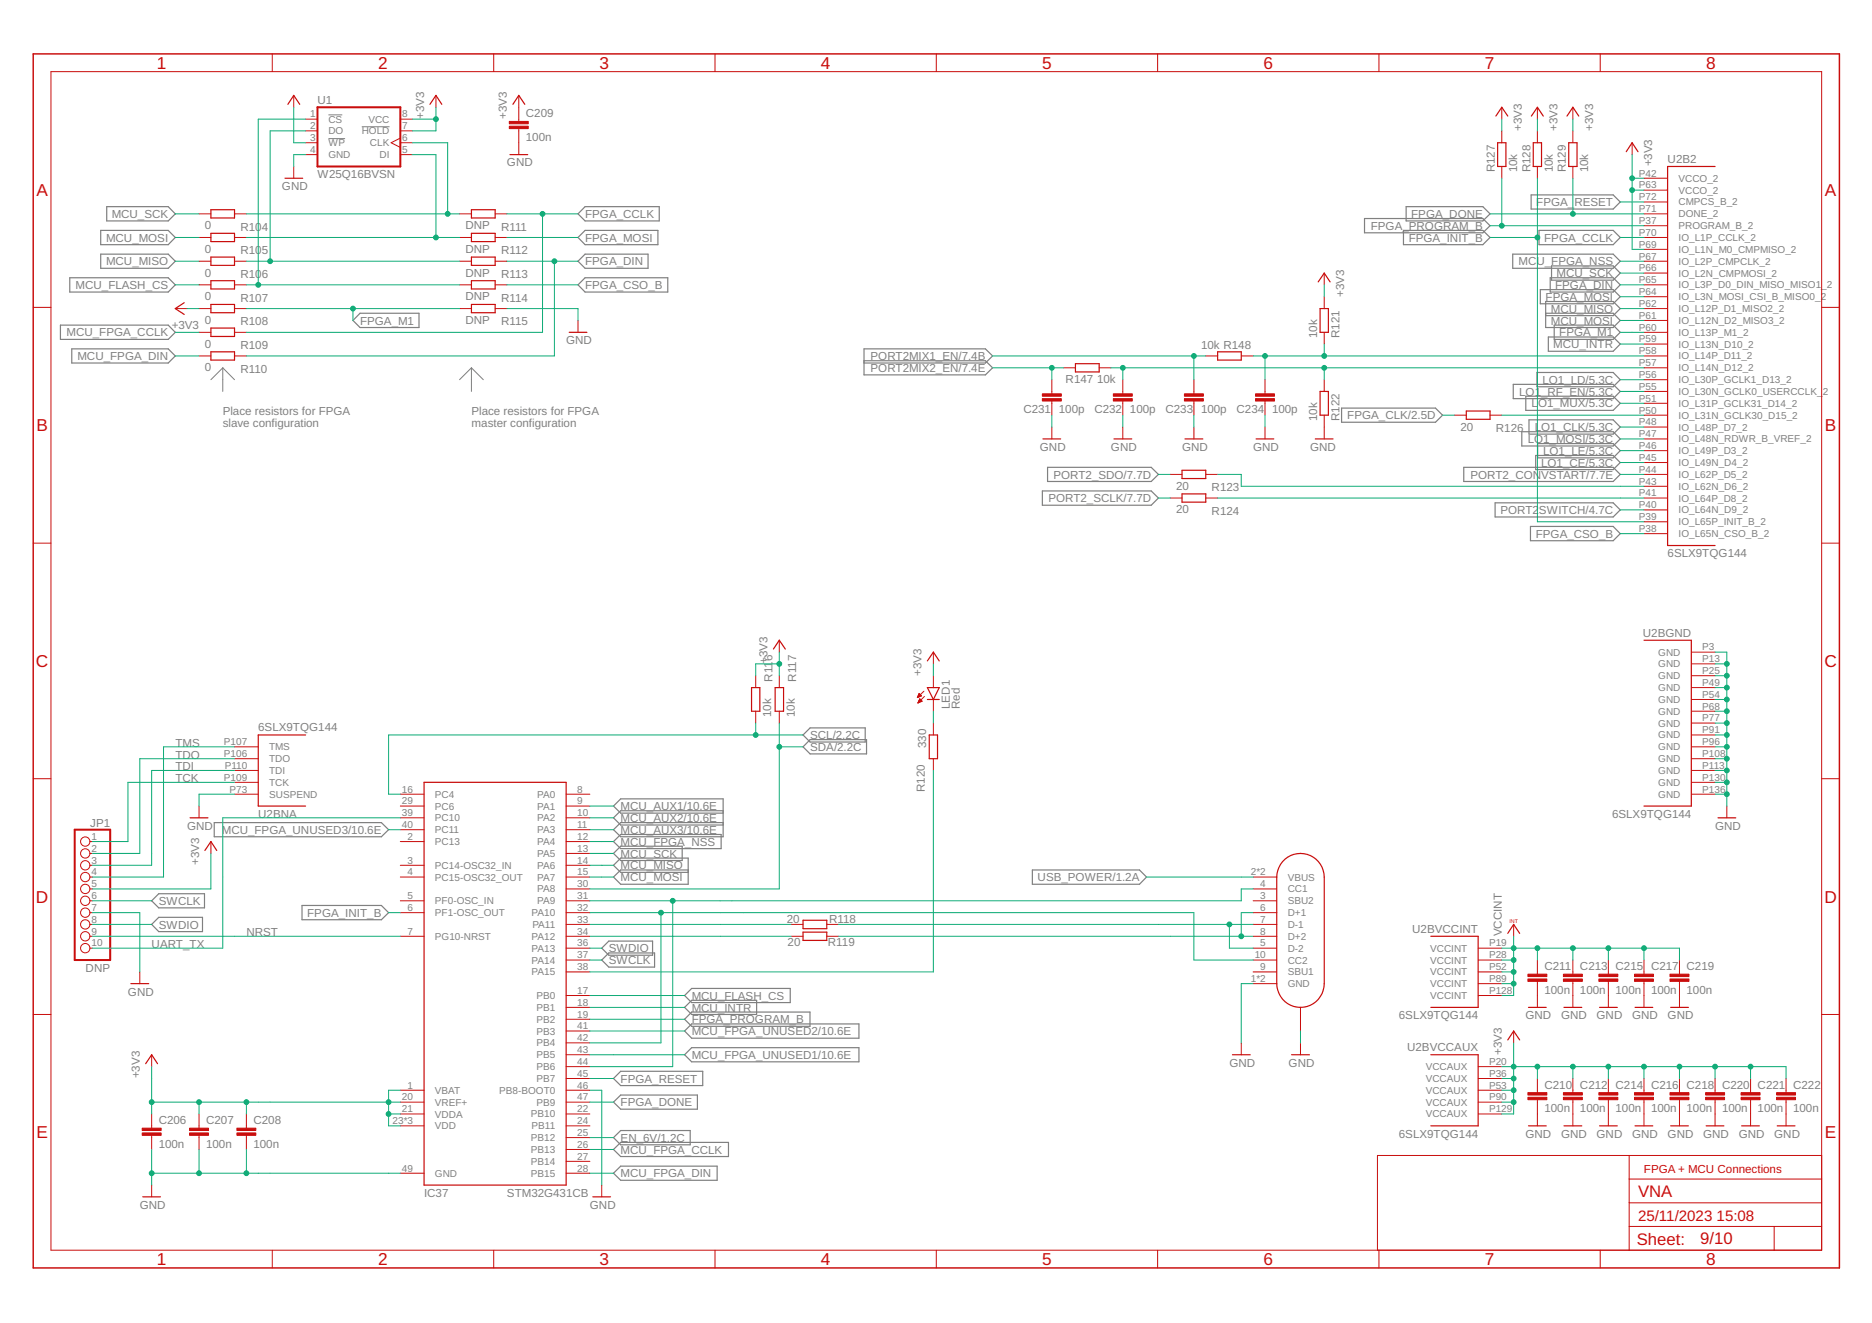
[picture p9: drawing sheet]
<svg xmlns="http://www.w3.org/2000/svg" width="297mm" height="210mm" viewBox="0 0 297 210" stroke-linecap="round" stroke-linejoin="round" font-family="sans-serif">
<path d="M52.1 18.2h2.2M52.1 22h2.7M57.4 20.1h4.4M35.3 58.4v3.7M35.3 58.4l1.9 1.8M35.3 58.4l-1.8 1.8M74.8 58.4v3.7M74.8 58.4l1.9 1.8M74.8 58.4l-1.9 1.8" fill="none" stroke="#808080" stroke-width=".16"/>
<g fill="none" stroke="#808080" stroke-width=".19">
<path d="M16 36.6h10.7l1.1 1.1-1.1 1.1h-10.7zM16.9 32.8h9.8l1.1 1.1-1.1 1.2h-9.8zM91.7 37.7l1.1-1.1h11.6v2.2h-11.6zM92.8 32.8h11.8v2.3h-11.8l-1.1-1.2zM216.5 34.7h18.8l1.1 1.1-1.1 1.1h-18.8zM222.7 36.6h12.6l1.1 1.1-1.1 1.1h-12.6zM223.1 32.8h12.2l1.1 1.1-1.1 1.2h-12.2zM243 30.9h13l1.1 1.1-1.1 1.2h-13zM244.2 36.6h11.8l1.1 1.1-1.1 1.1h-11.8zM9.6 51.6h17.1l1.1 1.1-1.1 1.1h-17.1zM11.1 44.1h15.6l1.1 1.1-1.1 1.1h-15.6zM11.4 55.4h15.3l1.1 1.1-1.1 1.1h-15.3z"/>
<path d="M16 40.3h10.7l1.1 1.1-1.1 1.2h-10.7zM57.1 49.7h9.4v2.3h-9.4l-1.1-1.2zM91.7 41.4l1.1-1.1h10v2.3h-10zM91.7 45.2l1.1-1.1h13.2v2.2h-13.2zM137.1 57.2h19.3l1.1 1.2-1.1 1.1h-19.3v-4.1h19.3l1.1 1.1-1.1 1.1h-19.3M240 40.3h16l1.1 1.1-1.1 1.2h-16zM243.9 59.1h12.1l1.1 1.1-1.1 1.2h-12.1zM244.4 46h11.6l1.1 1.1-1.1 1.1h-11.6zM245.3 49.7h10.7l1.1 1.1-1.1 1.2h-10.7v-4.2h10.7l1.1 1.2-1.1 1.1h-10.7M245.7 53.5h10.3l1.1 1.1-1.1 1.1h-10.3zM246 44.1h10l1.1 1.1-1.1 1.1h-10zM246.2 42.2h9.8l1.1 1.1-1.1 1.1h-9.8z"/>
<path d="M246.6 51.6h9.4l1.1 1.1-1.1 1.1h-9.4zM165.4 77.9h17.3l1.1 1.1-1.1 1.2h-17.3zM166.2 74.1h16.5l1.1 1.2-1.1 1.1h-16.5zM212.9 64.7h14.9l1.1 1.2-1.1 1.1h-14.9zM232.3 74.1h23.7l1.1 1.2-1.1 1.1h-23.7zM237.2 79.8h18.8l1.1 1.1-1.1 1.1h-18.8zM240.1 61h15.9l1.1 1.1-1.1 1.1h-15.9zM241.5 68.5h14.5l1.1 1.1-1.1 1.2h-14.5zM242.1 62.9h13.9l1.1 1.1-1.1 1.1h-13.9zM242.6 66.6h13.4l1.1 1.2-1.1 1.1h-13.4zM243.7 72.3h12.3l1.1 1.1-1.1 1.1h-12.3zM244 70.4h12l1.1 1.1-1.1 1.1h-12z"/>
<path d="M242.8 83.5h13.2l1.1 1.2-1.1 1.1h-13.2zM127.4 116.6l1.1-1.1h8.8v2.2h-8.8zM128.5 117.3h9v2.3h-9l-1.1-1.1zM34 130.5h26.5l1.2 1.1-1.2 1.2h-26.5zM97.3 135.4l1.2-1.1h9.7v2.2h-9.7zM97.3 133.5l1.2-1.1h15.9v2.2h-15.9zM109.2 138h-10.7l-1.2 1.1 1.2 1.2h10.7v-4.2h-10.7l-1.2 1.2 1.2 1.1h10.7M114.7 129h-16.2l-1.2-1.1 1.2-1.2h16.2v6.1h-16.2l-1.2-1.2 1.2-1.1h16.2M114.7 128.6h-16.2l-1.2 1.2 1.2 1.1h16.2M163.8 138h17l1.1 1.1-1.1 1.2h-17zM24.1 146.7l1.1-1.2h6.9v2.3h-6.9zM24.1 142.9l1.1-1.1h7.2v2.2h-7.2z"/>
<path d="M47.9 143.7h12.6l1.2 1.1-1.2 1.1h-12.6zM95.5 150.4l1.1-1.1h6.9v2.3h-6.9zM95.5 152.3l1.1-1.1h7.3v2.2h-7.3zM108.6 159.8l1.1-1.1h10.4v2.3h-10.4zM108.6 157.9l1.1-1.1h15.7v2.3h-15.7zM97.3 174.9l1.2-1.2h12.2v2.3h-12.2zM97.3 171.1l1.2-1.1h13v2.2h-13zM108.6 167.3l1.1-1.1h26.6v2.3h-26.6zM108.6 163.6l1.1-1.1h26.6v2.2h-26.6zM109.7 160.6h18.8v2.2h-18.8l-1.1-1.1zM97.3 180.5l1.2-1.1h11v2.2h-11zM97.3 186.1l1.2-1.1h15.3v2.3h-15.3z"/>
<path d="M97.3 182.4l1.2-1.1h17.1v2.2h-17.1z"/>
</g>
<g fill="none" stroke="#c90d0c" stroke-width=".19">
<path d="M45.7 16.6l.9-1.5 1 1.5M68.2 16.6l1-1.5 .9 1.5M81.4 16.6l.9-1.5 1 1.5M237.4 18.4l.9-1.4 .9 1.4M243 18.4l.9-1.4 1 1.4M248.6 18.4l1-1.4 .9 1.4M33.5 33.3h3.7v1.3h-3.7zM33.5 37h3.7v1.3h-3.7zM45.2 28.3h2.8M74.8 33.3h3.8v1.3h-3.8zM74.8 37h3.8v1.3h-3.8zM80.9 24.5h2.8"/>
<path d="M237.6 22.6h1.4v3.8h-1.4zM243.3 22.6h1.3v3.8h-1.3zM248.9 22.6h1.3v3.8h-1.3zM258 24.1l1-1.5 .9 1.5M272.1 26.4h-7.5v60.2h7.5M29.2 48l-1.4 1 1.4 .9M33.5 40.8h3.7v1.3h-3.7zM33.5 44.5h3.7v1.3h-3.7zM33.5 48.3h3.7v1.3h-3.7zM33.5 52h3.7v1.4h-3.7zM33.5 55.8h3.7v1.3h-3.7zM74.8 40.8h3.8v1.3h-3.8z"/>
<path d="M74.8 44.5h3.8v1.3h-3.8zM74.8 48.3h3.8v1.3h-3.8zM90.3 52.7h2.8M170.6 57.7h3.8v1.3h-3.8zM193.2 55.8h3.8v1.3h-3.8zM209.2 44.7l.9-1.4 1 1.4M209.5 49h1.3v3.7h-1.3zM165.5 69.6h2.8M176.8 69.6h2.8M187.6 78.4h3.7v1.3h-3.7zM187.6 74.6h3.7v1.3h-3.7zM188 69.6h2.9"/>
<path d="M199.3 69.6h2.8M208.7 69.6h2.8M209.5 62.1h1.3v3.8h-1.3zM232.7 65.2h3.7v1.3h-3.7zM48.5 116.6h-7.5v11.3h7.5M119.3 109.1h1.3v3.7h-1.3zM122.7 103l1-1.4 .9 1.4M123 109.1h1.3v3.7h-1.3zM147.2 109.1h1.8l-.9 1.9zM147.2 111h1.8M147.2 104.9l.9-1.4 .9 1.4M147.4 116.6h1.4v3.8h-1.4z"/>
<path d="M260.9 101.6h7.5v26.3h-7.5M30.2 129.8h2.8M32.5 134.9l1-1.4 .9 1.4M67.3 124.1h22.5v63.9h-22.5zM203.5 136.7a3.8 3.8 0 0 1 4.2-1.1 3.8 3.8 0 0 1 2.4 3.5v17a3.8 3.8 0 0 1-3.7 3.7 3.8 3.8 0 0 1-3.8-3.7v-17a3.9 3.9 0 0 1 .9-2.4zM272.6 129.8h2.8M20.8 156.1h2.8M127.4 147.9h3.8v1.3h-3.8zM127.4 146h3.8v1.3h-3.8zM227 148.5h7.5v11.3h-7.5M239.2 148.1l1-1.4 .9 1.4M242.5 159.8h2.8"/>
<path d="M248.2 159.8h2.8M253.8 159.8h2.8M259.4 159.8h2.9M265.1 159.8h2.8M23.1 168.8l1-1.5 .9 1.5M195.6 167.3h2.8M204.9 167.3h2.9M227 167.3h7.5v11.3h-7.5M239.2 165l1-1.4 .9 1.4M242.5 178.6h2.8M248.2 178.6h2.8M253.8 178.6h2.8"/>
<path d="M259.4 178.6h2.9M265.1 178.6h2.8M270.7 178.6h2.8M276.4 178.6h2.8M282 178.6h2.8M22.6 189.9h2.9M94.1 189.9h2.8"/>
</g>
<g fill="none" stroke="#c90d0c" stroke-width=".16">
<path d="M8.1 11.4h281v187h-281zM43.2 8.6v2.8M46.6 15.1v1.9M48.5 18.9h1.9M63.5 18.9h1.9M69.2 15.1v1.9M78.3 8.6v2.8M82.3 15.1v4.2M113.5 8.6v2.8M148.6 8.6v2.8M183.7 8.6v2.8M218.8 8.6v2.8"/>
<path d="M238.3 17v1.9M243.9 17v1.9M249.6 17v1.9M253.9 8.6v2.8M31.6 33.9h1.9M31.6 37.7h1.9M37.2 33.9h1.9M37.2 37.7h1.9M46.6 26.4v1.9M48.5 20.8h1.9M48.5 22.6h1.9M48.5 24.5h1.9"/>
<path d="M63.5 20.8h1.9M63.5 22.6h1.9M63.5 21.9l-1.4 .7 1.4 .8M63.5 24.5h1.9M72.9 33.9h1.9M72.9 37.7h1.9M78.6 33.9h1.8M78.6 37.7h1.8M82.3 20.4v4.1M238.3 20.8v1.8M238.3 26.4v1.9M243.9 20.8v1.8"/>
<path d="M243.9 26.4v1.9M249.6 20.8v1.8M249.6 26.4v1.9M259 22.6v1.9M260.9 32h3.7M260.9 33.9h3.7M260.9 39.6h3.7M260.9 37.7h3.7M260.9 35.8h3.7M260.9 28.3h3.7M260.9 30.2h3.7M5.3 48.8h2.8"/>
<path d="M27.8 49h1.9M31.6 41.4h1.9M31.6 45.2h1.9M31.6 49h1.9M31.6 52.7h1.9M31.6 56.5h1.9M37.2 41.4h1.9M37.2 45.2h1.9M37.2 49h1.9M37.2 52.7h1.9M37.2 56.5h1.9M72.9 41.4h1.9"/>
<path d="M72.9 45.2h1.9M72.9 49h1.9M78.6 41.4h1.8M78.6 45.2h1.8M78.6 49h1.8M91.7 50.8v1.9M168.8 58.4h1.8M174.4 58.4h1.9M191.3 56.5h1.9M197 56.5h1.8M210.1 43.3v1.9M210.1 47.1v1.9"/>
<path d="M210.1 52.7v1.9M260.9 43.3h3.7M260.9 41.4h3.7M260.9 47.1h3.7M260.9 45.2h3.7M260.9 50.8h3.7M260.9 49h3.7M260.9 54.6h3.7M260.9 52.7h3.7M260.9 58.4h3.7M260.9 56.5h3.7M289.1 48.8h2.8"/>
<path d="M166.9 60.2v2.3M166.9 63.6v2.3M166.9 67.8v1.8M178.2 60.2v2.3M178.2 63.6v2.3M178.2 67.8v1.8M185.7 75.3h1.9M185.7 79h1.9M189.4 60.2v2.3M189.4 63.6v2.3M189.4 67.8v1.8M191.3 75.3h1.9"/>
<path d="M191.3 79h1.9M200.7 60.2v2.3M200.7 63.6v2.3M200.7 67.8v1.8M210.1 60.2v1.9M210.1 65.9v3.7M230.8 65.9h1.9M236.4 65.9h1.9M260.9 62.1h3.7M260.9 60.2h3.7M260.9 65.9h3.7M260.9 64h3.7"/>
<path d="M260.9 69.6h3.7M260.9 67.8h3.7M260.9 73.4h3.7M260.9 71.5h3.7M260.9 77.2h3.7M260.9 75.3h3.7M260.9 79h3.7M5.3 86.2h2.8M260.9 80.9h3.7M260.9 84.7h3.7M260.9 82.8h3.7M289.1 86.2h2.8"/>
<path d="M37.2 118.5h3.8M119.9 107.2v1.9M119.9 112.8v1.9M123.7 101.6v1.9M123.7 107.2v1.9M123.7 112.8v1.9M145.6 110.6h.1M145.6 110.5h.3M145.7 110.4h.4M145.7 111.5h.1M145.7 110.4h.5M145.7 111.4h.2"/>
<path d="M145.7 110.3h.4M145.7 111.3h.4M145.8 110.2h.2M145.8 111.3h.5M145.8 110.1h.1M145.8 111.2h.4M145.8 110l-.2 .7M145.8 110l.4 .4-.6 .3M145.8 110h.1M145.8 111.1h.4M145.9 111h.2M145.9 110.9h.1"/>
<path d="M146.3 111.3l-.4-.4-.3 .6M146.3 111.3l-.7 .2M146.6 109.7l-1 1M146.7 110.5l-1.1 1M148.1 103.5v1.8M148.1 107.2v1.9M148.1 111v1.8M148.1 114.7v1.9M268.4 103.5h3.7M268.4 105.3h3.7M268.4 107.2h3.7M268.4 109.1h3.7"/>
<path d="M268.4 111h3.7M268.4 112.8h3.7M268.4 114.7h3.7M268.4 116.6h3.7M268.4 118.5h3.7M5.3 123.5h2.8M14.2 139.1h.5M14.2 133.5h.5M14.2 135.4h.5M14.2 137.3h.5M31.6 127.9v1.9M33.5 133.5v1.9"/>
<path d="M37.2 120.4h3.8M37.2 122.2h3.8M37.2 124.1h3.8M37.2 126h3.8M63.5 126h3.8M63.5 139.1h3.8M63.5 133.5h3.8M63.5 137.3h3.8M63.5 127.9h3.8M63.5 129.8h3.8M63.5 131.6h3.8M89.8 126h3.8"/>
<path d="M89.8 139.1h3.8M89.8 133.5h3.8M89.8 135.4h3.8M89.8 137.3h3.8M89.8 127.9h3.8M89.8 129.8h3.8M89.8 131.6h3.8M148.1 120.4v1.8M198.8 139.1h3.8M268.4 120.4h3.7M268.4 122.2h3.7M268.4 124.1h3.7"/>
<path d="M268.4 126h3.7M274 127.9v1.9M289.1 123.5h2.8M14.2 150.4h.5M14.2 148.5h.5M14.2 146.7h.5M14.2 141h.5M14.2 144.8h.5M14.2 142.9h.5M22.2 154.2v1.9M63.5 148.5h3.8M63.5 144.8h3.8"/>
<path d="M63.5 142.9h3.8M89.8 150.4h3.8M89.8 152.3h3.8M89.8 154.2h3.8M89.8 157.9h3.8M89.8 148.5h3.8M89.8 146.7h3.8M89.8 141h3.8M89.8 144.8h3.8M89.8 142.9h3.8M89.8 159.8h3.8M125.5 148.5h1.9"/>
<path d="M125.5 146.7h1.9M131.2 148.5h1.9M131.2 146.7h1.9M198.8 150.4h3.8M198.8 152.3h3.8M198.8 154.2h3.8M198.8 156.1h3.8M198.8 148.5h3.8M198.8 146.7h3.8M198.8 141h3.8M198.8 144.8h3.8M198.8 142.9h3.8"/>
<path d="M206.4 159.8v3.8M234.5 150.4h3.8M234.5 152.3h3.8M234.5 154.2h3.8M234.5 156.1h3.8M234.5 157.9h3.8M240.2 146.7v1.8M243.9 152.3v2.3M243.9 155.7v4.1M249.6 152.3v2.3M249.6 155.7v4.1M255.2 152.3v2.3"/>
<path d="M255.2 155.7v4.1M260.9 152.3v2.3M260.9 155.7v4.1M266.5 152.3v2.3M266.5 155.7v4.1M5.3 161h2.8M24.1 167.3v1.9M24.1 176.7v2.3M31.6 176.7v2.3M39.1 176.7v2.3M63.5 173h3.8M63.5 174.9h3.8"/>
<path d="M63.5 176.7h3.8M63.5 178.6h3.8M89.8 169.2h3.8M89.8 171.1h3.8M89.8 173h3.8M89.8 174.9h3.8M89.8 176.7h3.8M89.8 161.7h3.8M89.8 163.6h3.8M89.8 165.5h3.8M89.8 167.3h3.8M89.8 178.6h3.8"/>
<path d="M197 165.5v1.8M206.4 165.5v1.8M234.5 169.2h3.8M234.5 171.1h3.8M234.5 173h3.8M234.5 174.9h3.8M234.5 176.7h3.8M240.2 163.6v1.9M243.9 171.1v2.3M243.9 174.5v4.1M249.6 171.1v2.3M249.6 174.5v4.1"/>
<path d="M255.2 171.1v2.3M255.2 174.5v4.1M260.9 171.1v2.3M260.9 174.5v4.1M266.5 171.1v2.3M266.5 174.5v4.1M272.1 171.1v2.3M272.1 174.5v4.1M277.8 171.1v2.3M277.8 174.5v4.1M283.4 171.1v2.3M283.4 174.5v4.1"/>
<path d="M289.1 161h2.8M24.1 180.1v2.3M24.1 188v1.9M31.6 180.1v2.3M39.1 180.1v2.3M43.2 198.4v2.8M63.5 186.1h3.8M78.3 198.4v2.8M89.8 186.1h3.8M89.8 180.5h3.8M89.8 182.4h3.8M89.8 184.3h3.8"/>
<path d="M95.5 188v1.9M113.5 198.4v2.8M148.6 198.4v2.8M183.7 198.4v2.8M218.8 198.4v2.8M253.9 198.4v2.8M258.5 194.6h30.6M258.5 183.3v15.1M258.5 190.8h30.6M258.5 187.1h30.6M281.5 194.6v3.8M289.1 183.3h-70.5v15.1"/>
<circle cx="13.5" cy="135.4" r=".74"/>
<circle cx="13.5" cy="133.5" r=".74"/>
<circle cx="13.5" cy="137.3" r=".74"/>
<circle cx="13.5" cy="139.1" r=".74"/>
<circle cx="13.5" cy="141" r=".74"/>
<circle cx="13.5" cy="142.9" r=".74"/>
<circle cx="13.5" cy="148.5" r=".74"/>
<circle cx="13.5" cy="150.4" r=".74"/>
<circle cx="13.5" cy="144.8" r=".74"/>
<circle cx="13.5" cy="146.7" r=".74"/>
</g>
<path d="M50.4 17h13.1v9.4h-13.1zM11.9 131.6h5.6v20.7h-5.6z" fill="none" stroke="#c90d0c" stroke-width=".32"/>
<g fill="#c90d0c" stroke="#c90d0c" stroke-width=".16">
<path d="M242.4 174.1h3v.4h-3z"/>
<path d="M242.4 173.4h3v.3h-3z"/>
<path d="M248.1 174.1h3v.4h-3z"/>
<path d="M248.1 173.4h3v.3h-3z"/>
<path d="M253.7 174.1h3v.4h-3z"/>
<path d="M253.7 173.4h3v.3h-3z"/>
<path d="M259.4 174.1h3v.4h-3z"/>
<path d="M259.4 173.4h3v.3h-3z"/>
<path d="M265 174.1h3v.4h-3z"/>
<path d="M265 173.4h3v.3h-3z"/>
<path d="M242.4 155.3h3v.4h-3z"/>
<path d="M242.4 154.6h3v.3h-3z"/>
<path d="M248.1 155.3h3v.4h-3z"/>
<path d="M248.1 154.6h3v.3h-3z"/>
<path d="M253.7 155.3h3v.4h-3z"/>
<path d="M253.7 154.6h3v.3h-3z"/>
<path d="M259.4 155.3h3v.4h-3z"/>
<path d="M259.4 154.6h3v.3h-3z"/>
<path d="M30.1 179.7h3v.4h-3z"/>
<path d="M30.1 179h3v.4h-3z"/>
<path d="M22.6 179.7h3v.4h-3z"/>
<path d="M22.6 179h3v.4h-3z"/>
<path d="M265 155.3h3v.4h-3z"/>
<path d="M265 154.6h3v.3h-3z"/>
<path d="M80.8 20h3v.4h-3z"/>
<path d="M80.8 19.3h3v.3h-3z"/>
<path d="M270.6 174.1h3v.4h-3z"/>
<path d="M270.6 173.4h3v.3h-3z"/>
<path d="M276.3 174.1h3v.4h-3z"/>
<path d="M276.3 173.4h3v.3h-3z"/>
<path d="M281.9 174.1h3v.4h-3z"/>
<path d="M281.9 173.4h3v.3h-3z"/>
<path d="M37.6 179.7h3v.4h-3z"/>
<path d="M37.6 179h3v.4h-3z"/>
<path d="M165.4 63.2h3v.4h-3z"/>
<path d="M165.4 62.5h3v.4h-3z"/>
<path d="M176.7 63.2h3v.4h-3z"/>
<path d="M176.7 62.5h3v.4h-3z"/>
<path d="M187.9 63.2h3v.4h-3z"/>
<path d="M187.9 62.5h3v.4h-3z"/>
<path d="M199.2 63.2h3v.4h-3z"/>
<path d="M199.2 62.5h3v.4h-3z"/>
</g>
<path d="M5.3 8.6h286.6v192.6h-286.6z" fill="none" stroke="#c90d0c" stroke-width=".23"/>
<g fill="none" stroke="#0dab76" stroke-width=".16">
<path d="M46.6 17v5.6h1.9M48.5 18.9h-7.5v26.3M65.4 18.9h3.8M69.2 17v3.8h-3.8M238.3 18.9v1.9M243.9 18.9v1.9M249.6 18.9v1.9M27.8 33.9h3.8M27.8 37.7h3.8M39.1 33.9h33.8M39.1 37.7h33.8M48.5 24.5h-1.9v1.9"/>
<path d="M48.5 20.8h-5.6v20.6M65.4 24.5h3.8v13.2M65.4 22.6h5.6v11.3M80.4 33.9h11.3M80.4 37.7h11.3M86.1 33.9v18.8h-47M236.4 33.9h24.5M236.4 37.7h7.5M236.4 35.8h24.5M238.3 28.3v7.5M243.9 28.3v54.5h17M249.6 28.3v5.6"/>
<path d="M257.1 37.7h3.8M257.1 32h3.8M259 30.2h1.9M259 24.5v15.1h1.9M259 28.3h1.9M27.8 41.4h3.8M27.8 56.5h3.8M27.8 52.7h3.8M27.8 45.2h3.8M29.7 49h1.9M39.1 49h33.8M39.1 41.4h33.8"/>
<path d="M39.1 45.2h33.8M56 49v1.8M80.4 49h11.3v1.8M80.4 41.4h11.3M80.4 45.2h11.3M88 41.4v15.1h-48.9M157.5 56.5h33.8M157.5 58.4h11.3M166.9 58.4v1.8M176.3 58.4h84.6M178.2 58.4v1.8M189.4 56.5v3.7"/>
<path d="M198.8 56.5h62.1M200.7 56.5v3.7M210.1 45.2v1.9M210.1 54.6v1.9M210.1 58.4v1.8M257.1 49h3.8M257.1 41.4h3.8M257.1 43.3h3.8M257.1 50.8h3.8M257.1 54.6h3.8M257.1 52.7h3.8M257.1 45.2h3.8"/>
<path d="M257.1 47.1h3.8M166.9 65.9v1.9M178.2 65.9v1.9M183.8 79h1.9M183.8 75.3h1.9M189.4 65.9v1.9M193.2 75.3h3.8v1.9h63.9M193.2 79h67.7M200.7 65.9v1.9M228.9 65.9h1.9M238.3 65.9h22.6M257.1 75.3h3.8"/>
<path d="M257.1 69.6h3.8M257.1 71.5h3.8M257.1 73.4h3.8M257.1 64h3.8M257.1 67.8h3.8M257.1 62.1h3.8M257.1 60.2h3.8M257.1 80.9h3.8M257.1 84.7h3.8M37.2 118.5h-11.2v20.6h-11.3M119.9 114.7v1.9M123.7 118.5h3.7"/>
<path d="M123.7 105.3h-3.8v1.9M123.7 103.5v3.7M123.7 114.7v26.3h-30.1M127.4 116.6h-65.7v9.4h1.8M148.1 105.3v1.9M148.1 112.8v1.9M272.1 103.5h1.9v24.4M272.1 118.5h1.9M272.1 116.6h1.9M272.1 114.7h1.9M272.1 112.8h1.9M272.1 111h1.9"/>
<path d="M272.1 109.1h1.9M272.1 107.2h1.9M272.1 105.3h1.9M33.5 135.4v5.6h-18.8M37.2 126h-5.6v1.9M37.2 124.1h-16.9v9.4h-5.6M37.2 122.2h-13.1v15.1h-9.4M37.2 120.4h-15v15h-7.5M61.7 131.6h1.8M63.5 129.8h-28.2v20.6h-20.6M93.6 137.3h3.7M93.6 135.4h3.7"/>
<path d="M93.6 139.1h3.7M93.6 129.8h3.7M93.6 131.6h3.7M93.6 127.9h3.7M93.6 133.5h3.7M148.1 122.2v32h-54.5M181.9 139.1h16.9M272.1 126h1.9M272.1 124.1h1.9M272.1 122.2h1.9M272.1 120.4h1.9M14.7 144.8h7.5v9.4"/>
<path d="M14.7 146.7h9.4M14.7 148.5h48.8M14.7 142.9h9.4M61.7 144.8h1.8M93.6 144.8h95.8v7.5h9.4M93.6 157.9h15M93.6 150.4h1.9M93.6 152.3h1.9M93.6 146.7h31.9M93.6 148.5h31.9M93.6 159.8h15M104.9 144.8v20.7h-11.3"/>
<path d="M106.7 142.9v26.3h-13.1M133.1 146.7h65.7M133.1 148.5h65.7M195.1 146.7v3.7h3.7M198.8 144.8h-1.8v3.7M198.8 156.1h-1.8v9.4M198.8 141h-1.8v1.9h-103.4M238.3 156.1h1.9M238.3 150.4h28.2v1.9M238.3 152.3h1.9M238.3 154.2h1.9M240.2 148.5v9.4h-1.9"/>
<path d="M243.9 150.4v1.9M249.6 150.4v1.9M255.2 150.4v1.9M260.9 150.4v1.9M24.1 169.2v7.5M24.1 174.9h39.4M31.6 174.9v1.8M39.1 174.9v1.8M61.7 176.7h1.8M63.5 173h-1.8v5.6h1.8M93.6 173h1.9v15M93.6 174.9h3.7"/>
<path d="M93.6 171.1h3.7M93.6 161.7h15M93.6 167.3h15M93.6 163.6h15M206.4 163.6v1.9M238.3 173h1.9M238.3 169.2h45.1v1.9M238.3 174.9h1.9M238.3 171.1h1.9M240.2 165.5v11.2h-1.9M243.9 169.2v1.9M249.6 169.2v1.9"/>
<path d="M255.2 169.2v1.9M260.9 169.2v1.9M266.5 169.2v1.9M272.1 169.2v1.9M277.8 169.2v1.9M24.1 186.1h39.4M24.1 182.4v5.6M31.6 182.4v3.7M39.1 182.4v3.7M93.6 186.1h3.7M93.6 180.5h3.7M93.6 182.4h3.7"/>
</g>
<g fill="#0dab76" stroke="#0dab76" stroke-width=".16">
<circle cx="274" cy="126" r=".38"/>
<circle cx="274" cy="124.1" r=".38"/>
<circle cx="274" cy="122.2" r=".38"/>
<circle cx="274" cy="120.4" r=".38"/>
<circle cx="274" cy="118.5" r=".38"/>
<circle cx="274" cy="116.6" r=".38"/>
<circle cx="274" cy="114.7" r=".38"/>
<circle cx="274" cy="112.8" r=".38"/>
<circle cx="274" cy="111" r=".38"/>
<circle cx="274" cy="109.1" r=".38"/>
<circle cx="274" cy="107.2" r=".38"/>
<circle cx="274" cy="105.3" r=".38"/>
<circle cx="24.1" cy="186.1" r=".38"/>
<circle cx="31.6" cy="186.1" r=".38"/>
<circle cx="39.1" cy="186.1" r=".38"/>
<circle cx="240.2" cy="169.2" r=".38"/>
<circle cx="240.2" cy="174.9" r=".38"/>
<circle cx="240.2" cy="173" r=".38"/>
<circle cx="240.2" cy="171.1" r=".38"/>
<circle cx="260.9" cy="169.2" r=".38"/>
<circle cx="255.2" cy="169.2" r=".38"/>
<circle cx="249.6" cy="169.2" r=".38"/>
<circle cx="243.9" cy="169.2" r=".38"/>
<circle cx="266.5" cy="169.2" r=".38"/>
<circle cx="277.8" cy="169.2" r=".38"/>
<circle cx="272.1" cy="169.2" r=".38"/>
<circle cx="69.2" cy="18.9" r=".38"/>
<circle cx="259" cy="28.3" r=".38"/>
<circle cx="259" cy="30.2" r=".38"/>
<circle cx="24.1" cy="174.9" r=".38"/>
<circle cx="31.6" cy="174.9" r=".38"/>
<circle cx="61.7" cy="176.7" r=".38"/>
<circle cx="61.7" cy="174.9" r=".38"/>
<circle cx="39.1" cy="174.9" r=".38"/>
<circle cx="123.7" cy="105.3" r=".38"/>
<circle cx="240.2" cy="152.3" r=".38"/>
<circle cx="240.2" cy="154.2" r=".38"/>
<circle cx="240.2" cy="156.1" r=".38"/>
<circle cx="240.2" cy="150.4" r=".38"/>
<circle cx="255.2" cy="150.4" r=".38"/>
<circle cx="249.6" cy="150.4" r=".38"/>
<circle cx="243.9" cy="150.4" r=".38"/>
<circle cx="260.9" cy="150.4" r=".38"/>
<circle cx="249.6" cy="33.9" r=".38"/>
<circle cx="243.9" cy="37.7" r=".38"/>
<circle cx="238.3" cy="35.8" r=".38"/>
<circle cx="123.7" cy="118.5" r=".38"/>
<circle cx="119.9" cy="116.6" r=".38"/>
<circle cx="197" cy="148.5" r=".38"/>
<circle cx="195.1" cy="146.7" r=".38"/>
<circle cx="106.7" cy="142.9" r=".38"/>
<circle cx="104.9" cy="144.8" r=".38"/>
<circle cx="189.4" cy="56.5" r=".38"/>
<circle cx="166.9" cy="58.4" r=".38"/>
<circle cx="56" cy="49" r=".38"/>
<circle cx="86.1" cy="33.9" r=".38"/>
<circle cx="88" cy="41.4" r=".38"/>
<circle cx="71" cy="33.9" r=".38"/>
<circle cx="69.2" cy="37.7" r=".38"/>
<circle cx="42.9" cy="41.4" r=".38"/>
<circle cx="41" cy="45.2" r=".38"/>
<circle cx="210.1" cy="58.4" r=".38"/>
<circle cx="178.2" cy="58.4" r=".38"/>
<circle cx="210.1" cy="56.5" r=".38"/>
<circle cx="200.7" cy="56.5" r=".38"/>
</g>
<g font-size="2.7" fill="#c90d0c">
<text x="24.9" y="10.9">1</text>
<text x="60" y="10.9">2</text>
<text x="95.1" y="10.9">3</text>
<text x="130.2" y="10.9">4</text>
<text x="165.4" y="10.9">5</text>
<text x="200.5" y="10.9">6</text>
<text x="235.6" y="10.9">7</text>
<text x="270.7" y="10.9">8</text>
<text x="5.8" y="31">A</text>
<text x="289.5" y="31">A</text>
<text x="5.8" y="68.4">B</text>
<text x="289.5" y="68.4">B</text>
<text x="5.7" y="105.8">C</text>
<text x="289.5" y="105.8">C</text>
<text x="5.7" y="143.2">D</text>
<text x="289.5" y="143.2">D</text>
<text x="5.8" y="180.6">E</text>
<text x="289.5" y="180.6">E</text>
<text x="24.9" y="200.7">1</text>
<text x="60" y="200.7">2</text>
<text x="95.1" y="200.7">3</text>
<text x="130.2" y="200.7">4</text>
<text x="165.4" y="200.7">5</text>
<text x="200.5" y="200.7">6</text>
<text x="235.6" y="200.7">7</text>
<text x="270.7" y="200.7">8</text>
</g>
<g font-size="2.6" fill="#c90d0c">
<text x="259.9" y="189.9">VNA</text>
<text x="259.7" y="197.5">Sheet:</text>
<text x="269.8" y="197.4">9/10</text>
</g>
<g font-size="2.4" fill="#c90d0c">
<text x="259.9" y="193.7">25/11/2023</text>
<text x="272.4" y="193.7">15:08</text>
</g>
<g font-size="1.8" fill="#808080">
<text x="50.4" y="16.5">U1</text>
<text x="67.3" y="18.9" transform="rotate(-90 67.3 18.9)">+3V3</text>
<text x="80.4" y="18.9" transform="rotate(-90 80.4 18.9)">+3V3</text>
<text x="83.4" y="22.4">100n</text>
<text x="83.4" y="18.6">C209</text>
<text x="241.5" y="20.8" transform="rotate(-90 241.5 20.8)">+3V3</text>
<text x="247.1" y="20.8" transform="rotate(-90 247.1 20.8)">+3V3</text>
<text x="252.8" y="20.8" transform="rotate(-90 252.8 20.8)">+3V3</text>
<text x="50.4" y="28.3">W25Q16BVSN</text>
<text x="80.4" y="26.4">GND</text>
<text x="237.2" y="27.3" transform="rotate(-90 237.2 27.3)">R127</text>
<text x="240.7" y="27.3" transform="rotate(-90 240.7 27.3)">10k</text>
<text x="242.8" y="27.3" transform="rotate(-90 242.8 27.3)">R128</text>
<text x="246.4" y="27.3" transform="rotate(-90 246.4 27.3)">10k</text>
<text x="248.5" y="27.3" transform="rotate(-90 248.5 27.3)">R129</text>
<text x="252" y="27.3" transform="rotate(-90 252 27.3)">10k</text>
<text x="262.2" y="26.4" transform="rotate(-90 262.2 26.4)">+3V3</text>
<text x="264.6" y="25.8">U2B2</text>
<text x="17.7" y="34.6">MCU_SCK</text>
<text x="44.7" y="30.2">GND</text>
<text x="92.8" y="34.6">FPGA_CCLK</text>
<text x="223.9" y="34.6">FPGA_DONE</text>
<text x="243.8" y="32.7">FPGA_</text>
<text x="249.8" y="32.7">RESET</text>
<text x="16.8" y="38.3">MCU_MOSI</text>
<text x="32.5" y="40.1">0</text>
<text x="32.5" y="36.4">0</text>
<text x="38.2" y="40.3">R10</text>
<text x="38.2" y="36.6">R10</text>
<text x="41.5" y="40.3">5</text>
<text x="41.5" y="36.6">4</text>
<text x="73.9" y="36.4">DNP</text>
<text x="73.9" y="40.1">DNP</text>
<text x="79.5" y="36.6">R111</text>
<text x="79.5" y="40.3">R112</text>
<text x="92.8" y="38.3">FPGA_MOSI</text>
<text x="217.5" y="36.5">FPGA_PROGRAM_B</text>
<text x="223.5" y="38.3">FPGA_INIT_B</text>
<text x="245" y="38.3">FPGA_CCLK</text>
<text x="12" y="45.9">MCU_FLASH_CS</text>
<text x="16.8" y="42.1">MCU_MISO</text>
<text x="32.5" y="47.6">0</text>
<text x="32.5" y="43.9">0</text>
<text x="38.2" y="47.8">R107</text>
<text x="38.2" y="44.1">R10</text>
<text x="41.5" y="44.1">6</text>
<text x="73.9" y="43.9">DNP</text>
<text x="73.9" y="47.6">DNP</text>
<text x="79.5" y="44.1">R113</text>
<text x="79.5" y="47.8">R114</text>
<text x="92.8" y="42.1">FPGA_DIN</text>
<text x="92.8" y="45.9">FPGA_CSO_B</text>
<text x="213.3" y="47.1" transform="rotate(-90 213.3 47.1)">+3V3</text>
<text x="241" y="42.1">MCU_FPGA_NSS</text>
<text x="245.3" y="47.7">FPGA_MOSI</text>
<text x="246.8" y="45.9">FPGA_DIN</text>
<text x="247" y="44">MCU_SCK</text>
<text x="10.6" y="53.4">MCU_FPGA_CCLK</text>
<text x="27.2" y="52.1">+3V3</text>
<text x="32.5" y="51.4">0</text>
<text x="38.2" y="51.6">R108</text>
<text x="57.1" y="51.5">FPGA_M1</text>
<text x="73.9" y="51.4">DNP</text>
<text x="79.5" y="51.6">R115</text>
<text x="209" y="53.7" transform="rotate(-90 209 53.7)">10k</text>
<text x="212.5" y="53.7" transform="rotate(-90 212.5 53.7)">R121</text>
<text x="246.1" y="49.6">MCU_MISO</text>
<text x="246.1" y="51.5">MCU_MOSI</text>
<text x="247.4" y="53.4">FPGA_M1</text>
<text x="12.3" y="57.1">MCU_FPGA_DIN</text>
<text x="32.5" y="55.2">0</text>
<text x="32.5" y="58.9">0</text>
<text x="38.2" y="55.4">R109</text>
<text x="38.2" y="59.1">R110</text>
<text x="89.8" y="54.6">GND</text>
<text x="138.1" y="57.1">PORT2MIX1_EN/7.4B</text>
<text x="138.1" y="59">PORT2MIX2_EN/7.4E</text>
<text x="190.6" y="55.3">10k R148</text>
<text x="246.5" y="55.2">MCU_INTR</text>
<text x="35.3" y="65.8">Place resistors for FPGA</text>
<text x="74.8" y="65.8">Place resistors for FPGA</text>
<text x="162.4" y="65.6">C231</text>
<text x="168" y="65.6">100p</text>
<text x="169.1" y="60.8">R147</text>
<text x="173.7" y="65.6">C232</text>
<text x="174.1" y="60.8">10k</text>
<text x="179.3" y="65.6">100p</text>
<text x="184.9" y="65.6">C233</text>
<text x="190.6" y="65.6">100p</text>
<text x="196.2" y="65.6">C234</text>
<text x="201.8" y="65.6">100p</text>
<text x="241.1" y="62.8">LO1_RF_EN/5.3C</text>
<text x="243" y="64.6">L</text>
<text x="244.1" y="64.6">O1_MUX/5.3C</text>
<text x="244.7" y="60.9">LO1_LD/5.3C</text>
<text x="35.3" y="67.7">slave configuration</text>
<text x="74.8" y="67.7">master configuration</text>
<text x="165" y="71.5">GND</text>
<text x="176.3" y="71.5">GND</text>
<text x="187.6" y="71.5">GND</text>
<text x="198.8" y="71.5">GND</text>
<text x="207.9" y="71.5">GND</text>
<text x="209" y="66.8" transform="rotate(-90 209 66.8)">10k</text>
<text x="212.5" y="66.8" transform="rotate(-90 212.5 66.8)">R122</text>
<text x="213.8" y="66.5">FPGA_CLK/2.5D</text>
<text x="231.7" y="68.3">20</text>
<text x="237.4" y="68.5">R126</text>
<text x="242.4" y="70.3">LO1_MOSI/5.3C</text>
<text x="243.5" y="68.4">LO1_CLK/5.3C</text>
<text x="167.2" y="75.9">PORT2_SDO/7.7D</text>
<text x="186.6" y="77.7">20</text>
<text x="192.3" y="77.9">R123</text>
<text x="233.3" y="75.9">PORT2_CONVSTART/7.7E</text>
<text x="244.5" y="74">LO1_CE/5.3C</text>
<text x="244.9" y="72.2">LO1_LE/5.3C</text>
<text x="166.4" y="79.7">PORT2_SCLK/7.7D</text>
<text x="186.6" y="81.5">20</text>
<text x="192.3" y="81.7">R124</text>
<text x="238.1" y="81.6">PORT2</text>
<text x="244.2" y="81.6">SWITCH/4.7C</text>
<text x="243.7" y="85.3">FPGA_CSO_B</text>
<text x="264.6" y="88.4">6SLX9TQG144</text>
<text x="260.7" y="101">U2BGND</text>
<text x="121.8" y="105.3" transform="rotate(-90 121.8 105.3)">+3V3</text>
<text x="122.6" y="104.9" transform="rotate(-90 122.6 104.9)">6</text>
<text x="146.2" y="107.2" transform="rotate(-90 146.2 107.2)">+3V3</text>
<text x="122.4" y="113.8" transform="rotate(-90 122.4 113.8)">10k</text>
<text x="122.6" y="108.2" transform="rotate(-90 122.6 108.2)">R11</text>
<text x="126.1" y="113.8" transform="rotate(-90 126.1 113.8)">10k</text>
<text x="126.3" y="108.2" transform="rotate(-90 126.3 108.2)">R117</text>
<text x="150.7" y="112.5" transform="rotate(-90 150.7 112.5)">LED1</text>
<text x="152.3" y="112.5" transform="rotate(-90 152.3 112.5)">Red</text>
<text x="27.8" y="118.5">TMS</text>
<text x="41" y="116">6SLX9TQG144</text>
<text x="128.6" y="119.1">SDA/2.2C</text>
<text x="128.6" y="117.3">SCL/2.2C</text>
<text x="147" y="118.7" transform="rotate(-90 147 118.7)">330</text>
<text x="27.8" y="124.1">TCK</text>
<text x="27.8" y="120.4">TDO</text>
<text x="27.8" y="122.2">TDI</text>
<text x="146.8" y="125.7" transform="rotate(-90 146.8 125.7)">R120</text>
<text x="14.3" y="131.2">JP1</text>
<text x="29.7" y="131.6">GND</text>
<text x="41" y="129.8">U2BNA</text>
<text x="98.5" y="128.5">MCU_AUX1/10.6E</text>
<text x="98.5" y="130.4">MCU_AUX2/10.6E</text>
<text x="255.8" y="129.8">6SLX9TQG144</text>
<text x="272.1" y="131.6">GND</text>
<text x="31.6" y="137.3" transform="rotate(-90 31.6 137.3)">+3V3</text>
<text x="35.2" y="132.3">MCU_FPGA_UNUSED3/10.6E</text>
<text x="98.5" y="137.9">MCU_MISO</text>
<text x="98.5" y="136.1">MCU_SCK</text>
<text x="98.5" y="132.3">MCU_AUX3/10.6E</text>
<text x="98.5" y="134.2">MCU_FPGA_NSS</text>
<text x="25.2" y="143.6">SWCLK</text>
<text x="98.5" y="139.8">MCU_MOSI</text>
<text x="164.6" y="139.8">USB_POWER/1.2A</text>
<text x="25.2" y="147.3">SWDIO</text>
<text x="39.1" y="148.6">NRST</text>
<text x="48.8" y="145.5">FPGA_INIT_B</text>
<text x="124.8" y="146.5">20</text>
<text x="131.6" y="146.5">R118</text>
<text x="224.1" y="148">U2BVCCINT</text>
<text x="238.3" y="148.6" transform="rotate(-90 238.3 148.6)">VCCINT</text>
<text x="13.6" y="154.2">DNP</text>
<text x="24.1" y="150.4">UART_TX</text>
<text x="96.6" y="151.1">SWDIO</text>
<text x="96.6" y="153">SWCLK</text>
<text x="125" y="150.1">20</text>
<text x="131.4" y="150.1">R119</text>
<text x="245.1" y="153.9">C211</text>
<text x="250.7" y="153.9">C213 C215 C217 C219</text>
<text x="20.3" y="157.9">GND</text>
<text x="109.8" y="160.5">MCU_INTR</text>
<text x="109.8" y="158.6">MCU_FLASH_CS</text>
<text x="222" y="161.7">6SLX9TQG144</text>
<text x="242.1" y="161.7">GND</text>
<text x="245.1" y="157.7">100n</text>
<text x="247.7" y="161.7">GND</text>
<text x="250.7" y="157.7">100n</text>
<text x="253.3" y="161.7">GND</text>
<text x="256.3" y="157.7">100n</text>
<text x="259" y="161.7">GND</text>
<text x="262" y="157.7">100n</text>
<text x="264.6" y="161.7">GND</text>
<text x="267.6" y="157.7">100n</text>
<text x="109.8" y="162.4">FPGA_PROGRAM_B</text>
<text x="109.8" y="164.2">MCU_FPGA_UNUSED2/10.6E</text>
<text x="223.3" y="166.8">U2BVCCAUX</text>
<text x="238.3" y="167.3" transform="rotate(-90 238.3 167.3)">+3V3</text>
<text x="22.2" y="171.1" transform="rotate(-90 22.2 171.1)">+3V3</text>
<text x="98.5" y="171.8">FPGA_RESET</text>
<text x="109.8" y="168">MCU_FPGA_UNUSED1/10.6E</text>
<text x="195.1" y="169.2">GND</text>
<text x="204.5" y="169.2">GND</text>
<text x="245.1" y="172.7">C210 C212 C214 C216 C218 C220 C221 C222</text>
<text x="25.2" y="178.3">C206</text>
<text x="32.7" y="178.3">C207</text>
<text x="40.2" y="178.3">C208</text>
<text x="98.5" y="175.5">FPGA_DONE</text>
<text x="245.1" y="176.5">100n</text>
<text x="250.7" y="176.5">100n</text>
<text x="256.3" y="176.5">100n</text>
<text x="262" y="176.5">100n</text>
<text x="267.6" y="176.5">100n</text>
<text x="273.3" y="176.5">100n</text>
<text x="278.9" y="176.5">100n</text>
<text x="284.5" y="176.5">100n</text>
<text x="25.2" y="182.1">100n</text>
<text x="32.7" y="182.1">100n</text>
<text x="40.2" y="182.1">100n</text>
<text x="98.5" y="181.2">EN_6V/1.2C</text>
<text x="98.5" y="183">MCU_FPGA_CCLK</text>
<text x="222" y="180.5">6SLX9TQG144</text>
<text x="242.1" y="180.5">GND</text>
<text x="247.7" y="180.5">GND</text>
<text x="253.3" y="180.5">GND</text>
<text x="259" y="180.5">GND</text>
<text x="264.6" y="180.5">GND</text>
<text x="270.3" y="180.5">GND</text>
<text x="275.9" y="180.5">GND</text>
<text x="281.5" y="180.5">GND</text>
<text x="22.2" y="191.8">GND</text>
<text x="67.3" y="189.9">IC37</text>
<text x="80.4" y="189.9">STM32G431CB</text>
<text x="93.6" y="191.8">GND</text>
<text x="98.5" y="186.8">MCU_FPGA_DIN</text>
</g>
<text font-size="1.8" fill="#c90d0c" x="260.9" y="186.1">FPGA + MCU Connections</text>
<g font-size="1.6" fill="#808080">
<text x="49.2" y="18.6">1</text>
<text x="49.2" y="22.4">3</text>
<text x="49.2" y="20.5">2</text>
<text x="52.1" y="19.5">CS</text>
<text x="52.1" y="23.2">WP</text>
<text x="52.1" y="21.3">DO</text>
<text x="57.4" y="21.3">HOLD</text>
<text x="58.5" y="19.4">VCC</text>
<text x="58.7" y="23.2">CLK</text>
<text x="63.8" y="20.5">7</text>
<text x="63.8" y="22.4">6</text>
<text x="63.8" y="18.6">8</text>
<text x="49.2" y="24.3">4</text>
<text x="52.1" y="25.1">GND</text>
<text x="60.2" y="25.1">DI</text>
<text x="63.8" y="24.3">5</text>
<text x="260" y="28">P42</text>
<text x="260" y="29.9">P63</text>
<text x="266.3" y="28.8">VCCO_2</text>
<text x="260" y="31.8">P72</text>
<text x="260" y="33.7">P71</text>
<text x="260" y="35.5">P37</text>
<text x="266.3" y="32.6">CMPCS_B_2</text>
<text x="266.3" y="34.5">DONE_2</text>
<text x="266.3" y="30.7">VCCO_2</text>
<text x="260" y="39.3">P69</text>
<text x="260" y="37.4">P70</text>
<text x="260" y="41.2">P67</text>
<text x="266.3" y="40.1">IO_L1N_M0_CMPMISO_2</text>
<text x="266.3" y="38.2">IO_L1P_CCLK_2</text>
<text x="266.3" y="42">IO_L2P_CMPCLK_2</text>
<text x="266.3" y="36.4">PROGRAM_B_2</text>
<text x="260" y="43.1">P66</text>
<text x="260" y="46.8">P64</text>
<text x="260" y="44.9">P65</text>
<text x="266.3" y="43.9">IO_L2N_CMPMOSI_2</text>
<text x="266.3" y="47.6">IO_L3N_MOSI_CSI_B_MISO0_2</text>
<text x="266.3" y="45.8">IO_L3P_D0_DIN_MISO_MISO1_2</text>
<text x="260" y="50.6">P61</text>
<text x="260" y="48.7">P62</text>
<text x="260" y="52.5">P60</text>
<text x="266.3" y="51.4">IO_L12N_D2_MISO3_2</text>
<text x="266.3" y="49.5">IO_L12P_D1_MISO2_2</text>
<text x="266.3" y="53.3">IO_L13P_M1_2</text>
<text x="260" y="54.3">P59</text>
<text x="260" y="58.1">P57</text>
<text x="260" y="56.2">P58</text>
<text x="260" y="60">P56</text>
<text x="266.3" y="55.2">IO_L13N_D10_2</text>
<text x="266.3" y="58.9">IO_L14N_D12_2</text>
<text x="266.3" y="57">IO_L14P_D11_2</text>
<text x="260" y="61.8">P55</text>
<text x="260" y="65.6">P50</text>
<text x="260" y="63.7">P51</text>
<text x="266.3" y="62.7">IO_L30N_GCLK0_USERCCLK_</text>
<text x="266.3" y="60.8">IO_L30P_GCLK1_D13_2</text>
<text x="266.3" y="64.5">IO_L31P_GCLK31_D14_2</text>
<text x="289.2" y="62.7">2</text>
<text x="260" y="69.4">P47</text>
<text x="260" y="67.5">P48</text>
<text x="260" y="71.2">P46</text>
<text x="266.3" y="66.4">IO_L31N_GCLK30_D15_2</text>
<text x="266.3" y="70.2">IO_L48N_RDWR_B_VREF_2</text>
<text x="266.3" y="68.3">IO_L48P_D7_2</text>
<text x="260" y="73.1">P45</text>
<text x="260" y="76.9">P43</text>
<text x="260" y="75">P44</text>
<text x="266.3" y="73.9">IO_L49N_D4_2</text>
<text x="266.3" y="72.1">IO_L49P_D3_2</text>
<text x="266.3" y="77.7">IO_L62N_D6_2</text>
<text x="266.3" y="75.8">IO_L62P_D5_2</text>
<text x="260" y="80.6">P40</text>
<text x="260" y="78.8">P41</text>
<text x="260" y="82.5">P39</text>
<text x="266.3" y="81.5">IO_L64N_D9_2</text>
<text x="266.3" y="79.6">IO_L64P_D8_2</text>
<text x="266.3" y="83.3">IO_L65P_INIT_B_2</text>
<text x="260" y="84.4">P38</text>
<text x="266.3" y="85.2">IO_L65N_CSO_B_2</text>
<text x="263.1" y="104">GND</text>
<text x="263.1" y="105.9">GND</text>
<text x="263.1" y="107.8">GND</text>
<text x="270.1" y="103.2">P3</text>
<text x="270.1" y="105.1">P13</text>
<text x="270.1" y="106.9">P25</text>
<text x="263.1" y="109.6">GND</text>
<text x="263.1" y="111.5">GND</text>
<text x="263.1" y="113.4">GND</text>
<text x="270.1" y="108.8">P49</text>
<text x="270.1" y="110.7">P54</text>
<text x="270.1" y="112.6">P68</text>
<text x="35.5" y="118.2">P107</text>
<text x="42.7" y="119">TMS</text>
<text x="263.1" y="115.3">GND</text>
<text x="263.1" y="117.2">GND</text>
<text x="263.1" y="119">GND</text>
<text x="270.1" y="114.5">P77</text>
<text x="270.1" y="116.3">P91</text>
<text x="270.1" y="118.2">P96</text>
<text x="35.5" y="123.9">P109</text>
<text x="35.5" y="120.1">P106</text>
<text x="35.6" y="122">P110</text>
<text x="36.4" y="125.7">P73</text>
<text x="42.7" y="124.7">TCK</text>
<text x="42.7" y="122.8">TDI</text>
<text x="42.7" y="120.9">TDO</text>
<text x="63.8" y="125.7">16</text>
<text x="91.6" y="125.7">8</text>
<text x="263.1" y="120.9">GND</text>
<text x="263.1" y="122.8">GND</text>
<text x="263.1" y="124.7">GND</text>
<text x="270.1" y="120.1">P108</text>
<text x="270.1" y="122">P113</text>
<text x="270.1" y="123.9">P130</text>
<text x="270.1" y="125.7">P136</text>
<text x="42.7" y="126.6">SUSPEND</text>
<text x="63.8" y="127.6">29</text>
<text x="63.8" y="129.5">39</text>
<text x="63.8" y="131.4">40</text>
<text x="69" y="126.6">PC4</text>
<text x="69" y="128.4">PC6</text>
<text x="69" y="130.3">PC10</text>
<text x="85.2" y="126.6">PA0</text>
<text x="85.2" y="128.4">PA1</text>
<text x="85.2" y="130.3">PA2</text>
<text x="91.6" y="127.6">9</text>
<text x="91.6" y="129.5">10</text>
<text x="91.6" y="131.4">11</text>
<text x="263.1" y="126.6">GND</text>
<text x="14.5" y="133.3">1</text>
<text x="14.5" y="135.1">2</text>
<text x="14.5" y="137">3</text>
<text x="64.7" y="133.3">2</text>
<text x="64.7" y="137">3</text>
<text x="69" y="132.2">PC11</text>
<text x="69" y="134.1">PC13</text>
<text x="69" y="137.8">PC14-OSC32_IN</text>
<text x="85.2" y="132.2">PA3</text>
<text x="85.2" y="134.1">PA4</text>
<text x="85.2" y="136">PA5</text>
<text x="85.2" y="137.8">PA6</text>
<text x="91.6" y="133.3">12</text>
<text x="91.6" y="135.1">13</text>
<text x="91.6" y="137">14</text>
<text x="14.5" y="138.9">4</text>
<text x="14.5" y="140.8">5</text>
<text x="14.5" y="142.7">6</text>
<text x="64.7" y="138.9">4</text>
<text x="64.7" y="142.7">5</text>
<text x="69" y="139.7">PC15-OSC32_OUT</text>
<text x="69" y="143.5">PF0-OSC_IN</text>
<text x="85.2" y="139.7">PA7</text>
<text x="85.2" y="141.6">PA8</text>
<text x="85.2" y="143.5">PA9</text>
<text x="91.6" y="138.9">15</text>
<text x="91.6" y="140.8">30</text>
<text x="91.6" y="142.7">31</text>
<text x="198.5" y="138.9">2*2</text>
<text x="200" y="140.8">4</text>
<text x="200" y="142.7">3</text>
<text x="204.3" y="141.6">CC1</text>
<text x="204.3" y="143.5">SBU2</text>
<text x="204.3" y="139.7">VBUS</text>
<text x="14.5" y="144.5">7</text>
<text x="14.5" y="146.4">8</text>
<text x="14.5" y="148.3">9</text>
<text x="64.7" y="144.5">6</text>
<text x="64.7" y="148.3">7</text>
<text x="69" y="145.4">PF1-OSC_OUT</text>
<text x="69" y="149.1">PG10-NRST</text>
<text x="84.3" y="145.4">PA10</text>
<text x="84.3" y="149.1">PA12</text>
<text x="84.5" y="147.2">PA11</text>
<text x="91.6" y="144.5">32</text>
<text x="91.6" y="146.4">33</text>
<text x="91.6" y="148.3">34</text>
<text x="200" y="144.5">6</text>
<text x="200" y="148.3">8</text>
<text x="200" y="146.4">7</text>
<text x="204.3" y="145.4">D+1</text>
<text x="204.3" y="149.1">D+2</text>
<text x="204.3" y="147.2">D-1</text>
<text x="14.5" y="150.2">10</text>
<text x="84.3" y="151">PA13</text>
<text x="84.3" y="152.9">PA14</text>
<text x="84.3" y="154.7">PA15</text>
<text x="91.6" y="150.2">36</text>
<text x="91.6" y="152">37</text>
<text x="91.6" y="153.9">38</text>
<text x="198.5" y="155.8">1*2</text>
<text x="199.1" y="152">10</text>
<text x="200" y="150.2">5</text>
<text x="200" y="153.9">9</text>
<text x="204.3" y="152.9">CC2</text>
<text x="204.3" y="151">D-2</text>
<text x="204.3" y="154.8">SBU1</text>
<text x="226.9" y="151">VCCINT</text>
<text x="226.9" y="152.9">VCCINT</text>
<text x="226.9" y="154.7">VCCINT</text>
<text x="236.3" y="150.2">P19</text>
<text x="236.3" y="152">P28</text>
<text x="236.3" y="153.9">P52</text>
<text x="236.3" y="155.8">P89</text>
<text x="85.1" y="158.5">PB0</text>
<text x="85.1" y="160.4">PB1</text>
<text x="91.6" y="157.7">17</text>
<text x="91.6" y="159.6">18</text>
<text x="91.6" y="161.4">19</text>
<text x="204.3" y="156.6">GND</text>
<text x="226.9" y="156.6">VCCINT</text>
<text x="226.9" y="158.5">VCCINT</text>
<text x="236.3" y="157.7">P128</text>
<text x="85.1" y="162.3">PB2</text>
<text x="85.1" y="164.1">PB3</text>
<text x="85.1" y="166">PB4</text>
<text x="85.1" y="167.9">PB5</text>
<text x="91.6" y="163.3">41</text>
<text x="91.6" y="165.2">42</text>
<text x="91.6" y="167.1">43</text>
<text x="64.7" y="172.7">1</text>
<text x="69" y="173.5">VBAT</text>
<text x="79.2" y="173.5">PB8-BOOT0</text>
<text x="85.1" y="169.8">PB6</text>
<text x="85.1" y="171.7">PB7</text>
<text x="91.6" y="169">44</text>
<text x="91.6" y="170.8">45</text>
<text x="91.6" y="172.7">46</text>
<text x="226.2" y="169.8">VCCAUX</text>
<text x="226.2" y="171.7">VCCAUX</text>
<text x="226.2" y="173.5">VCCAUX</text>
<text x="236.3" y="169">P20</text>
<text x="236.3" y="170.8">P36</text>
<text x="236.3" y="172.7">P53</text>
<text x="62.3" y="178.4">23*3</text>
<text x="63.8" y="176.5">21</text>
<text x="63.8" y="174.6">20</text>
<text x="69" y="179.2">VDD</text>
<text x="69" y="177.3">VDDA</text>
<text x="69" y="175.4">VREF+</text>
<text x="84.2" y="177.3">PB10</text>
<text x="84.3" y="179.2">PB11</text>
<text x="85.1" y="175.4">PB9</text>
<text x="91.6" y="174.6">47</text>
<text x="91.6" y="176.5">22</text>
<text x="91.6" y="178.4">24</text>
<text x="226.2" y="175.4">VCCAUX</text>
<text x="226.2" y="177.3">VCCAUX</text>
<text x="236.3" y="174.6">P90</text>
<text x="236.3" y="176.5">P129</text>
<text x="63.8" y="185.9">49</text>
<text x="84.2" y="181.1">PB12</text>
<text x="84.2" y="182.9">PB13</text>
<text x="84.2" y="184.8">PB14</text>
<text x="91.6" y="180.2">25</text>
<text x="91.6" y="182.1">26</text>
<text x="91.6" y="184">27</text>
<text x="91.6" y="185.9">28</text>
<text x="69" y="186.7">GND</text>
<text x="84.2" y="186.7">PB15</text>
</g>
<text font-size=".8" fill="#c90d0c" x="239.5" y="146.5">INT</text>
</svg>
